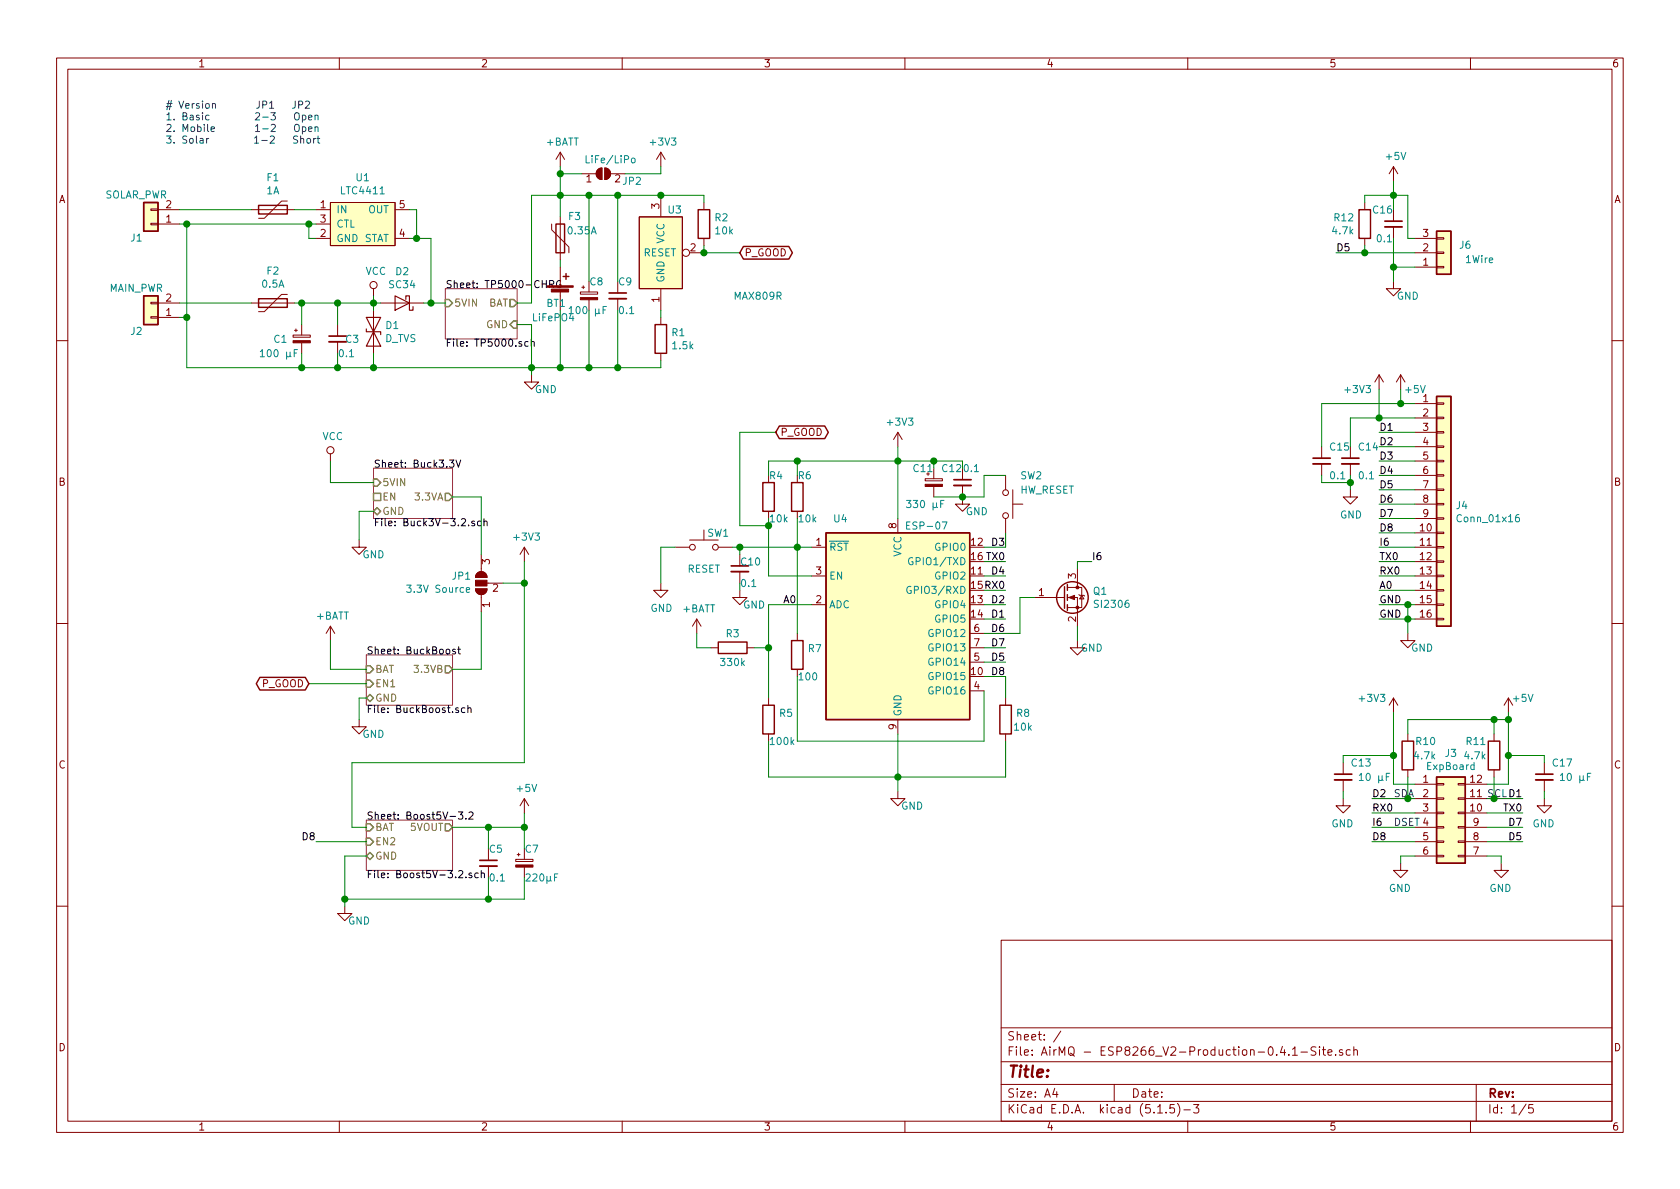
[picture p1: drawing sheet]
<svg xmlns="http://www.w3.org/2000/svg" width="297mm" height="210mm" viewBox="0 0 297 210" stroke-linecap="round" stroke-linejoin="round" font-family="sans-serif">
<g fill="none" stroke="#840000" stroke-width=".18">
<path d="M10 10.3h277v189.9h-277zM12 12.2h273v186.1h-273zM60 10.3v1.9M110 10.3v1.9M160 10.3v1.9M210 10.3v1.9M260 10.3v1.9M26.7 37h1.2v.2h-1.2zM26.7 39.5h1.2v.2h-1.2zM27.9 37.1h3.8M27.9 39.6h3.8M44.4 37.1h7.7"/>
<path d="M50.8 35.6h-1l-3.1 3h-1M55.9 37.1h2.5M55.9 39.6h2.5M58.4 35.8h11.4v7.6h-11.4zM69.8 37.1h2.6M97.5 39.6v1l3.1 3.1v1M99.1 26.9v2.6M99.1 38.3v7.7M99.1 26.9l-.8 1.3M99.1 26.9l.7 1.3M102.9 30.7h2.5M105.6 30.1l.5-.3 .3-.1v2a1.03 1.03 0 0 1-.9-.5 1.03 1.03 0 0 1 .1-1.1z"/>
<path d="M106.9 29.7a1.02 1.02 0 0 1 1 1 1.02 1.02 0 0 1-1 1zM107.9 30.7h2.6M113 38.3h7.6v12.7h-7.6zM116.8 26.9l-.7 1.3M116.8 26.9v2.6M116.8 34.5v3.8M116.8 26.9l.8 1.3M124.5 35.8v1.3M241.3 35.8v1.3M246.4 29.5v2.5M246.4 37.1v2M246.4 29.5l-.8 1.2"/>
<path d="M246.4 29.5l.7 1.2M26.7 53.5h1.2v.2h-1.2zM26.7 56h1.2v.3h-1.2zM27.9 56.1h3.8M27.9 53.6h3.8M44.4 53.6h7.7M50.8 52.1h-1l-3.1 3h-1M51.8 59.3h3.1v.3h-3.1zM52.1 58.4h.5M52.3 58.2v.5M53.3 57.4v1.9M55.9 42.2h2.5"/>
<path d="M59.7 57.4v2M66 51v1.3M66 54.9v7.6M67.3 53.6h7.6M69.8 42.2h2.6M99.1 47.2v3.3M99.1 51.6v3.3M102.6 51.6h3.1v.4h-3.1zM102.9 50.8h.5M103.1 50.5v.5M104.1 49.8v1.8M104.1 53v1.9"/>
<path d="M109.2 49.8v2M109.2 52.8v2.1M116.8 51v3.9M116.8 56.1v1.3M121.9 44.7h2.6M124.5 42.2v1.2M241.3 42.2v1.2M246.4 49.8v1.2h-1.3l1.3 1.3 1.2-1.3h-1.2M246.4 40.1v2.1M250.2 42.2h3.8M250.2 44.7h3.8M250.2 47.2h3.8"/>
<path d="M254 42h1.3v.3h-1.3zM254 47.1h1.3v.3h-1.3zM254 44.6h1.3v.2h-1.3zM10 60.2h2M53.3 60.6v1.9M59.7 60.4v2.1M94 66.3v1.3h1.2l-1.2 1.2-1.3-1.2h1.3M116.8 62.5v1.2M158.7 76.4v2.6M158.7 76.4l-.7 1.3M158.7 76.4l.8 1.3M233.7 79v2"/>
<path d="M238.8 79v2M243.8 66.3l-.7 1.3M243.8 66.3v2.5M243.8 66.3l.8 1.3M247.6 66.3l-.7 1.3M247.6 66.3v2.5M247.6 66.3l.8 1.3M250.2 71.4h3.8M250.2 73.9h3.8M250.2 76.4h3.8M250.2 79h3.8M254 78.9h1.3v.2h-1.3z"/>
<path d="M254 76.3h1.3v.3h-1.3zM254 73.8h1.3v.2h-1.3zM254 71.2h1.3v.3h-1.3zM285 60.2h2M58.4 80.3v1.2M63.5 95.5v1.3h1.3l-1.3 1.2-1.3-1.2h1.3M85.1 98v3.1M92.7 96.8l-.8 1.2M92.7 96.8v2.5M92.7 96.8l.8 1.2M119.4 96.8h2.5M121.9 95.5h5.1"/>
<path d="M124.5 93.7v1.8M127 96.8h2.5M130.8 98v2.1M135.9 90.4v1.3M141 90.4v1.3M143.5 96.8h2.5M158.7 91.7v2.5M163.6 84.7h3v.3h-3zM165.1 82.8v1.9M165.1 86v1.9M170.2 85.8v3.3h1.2l-1.2 1.3-1.3-1.3h1.3M170.2 82.8v2"/>
<path d="M177.8 84.1v2.5M177.8 91.7v2.5M179.1 89.1h1.7M179.1 86.6v5.1M233.7 82v2.1M238.8 86.6v1.3h1.2l-1.2 1.2-1.3-1.2h1.3M238.8 82v2.1M250.2 89.1h3.8M250.2 96.8h3.8M250.2 94.2h3.8M250.2 99.3h3.8M250.2 81.5h3.8"/>
<path d="M250.2 84.1h3.8M250.2 86.6h3.8M250.2 91.7h3.8M254 94.1h1.3v.3h-1.3zM254 96.6h1.3v.3h-1.3zM254 99.2h1.3v.2h-1.3zM254 91.6h1.3v.2h-1.3zM254 86.5h1.3v.2h-1.3zM254 83.9h1.3v.3h-1.3zM254 81.4h1.3v.3h-1.3zM254 89h1.3v.3h-1.3zM10 110.3h2"/>
<path d="M58.4 110.7l-.7 1.3M58.4 110.7v2.6M58.4 110.7l.8 1.3M84.1 104.1h2a1.02 1.02 0 0 1-1 1.1 1.02 1.02 0 0 1-1-1.1zM84.3 101.4a1.02 1.02 0 0 1 1.1-.3 1.02 1.02 0 0 1 .7 1h-2zM85.1 105.2v3M86.1 103.1h2.8M116.8 103.1v1.3h1.3l-1.3 1.3-1.2-1.3h1.2M123.2 109.5l-.8 1.2M123.2 109.5v2.5M123.2 109.5l.8 1.2M125.7 114.5h1.3"/>
<path d="M130.8 104.4v1.3h1.3l-1.3 1.2-1.3-1.2h1.3M130.8 101.1v2M132.1 114.5h1.2M141 112v1.3M141 118.4v1.2M143.5 101.8h2.5M143.5 106.9h2.5M171.4 114.5h2.6M171.4 117.1h2.6M171.4 112h2.6M182.9 105.7h5.3M188.7 105.7h1.8v5"/>
<path d="M188.7 103.9h2.6v3.5h-2.6M190.5 113.3v1.2h-1.3l1.3 1.3 1.3-1.3h-1.3M190.5 100.6v3.3M190.8 105.2l.1 .1h.7l.2 .1M191.3 105.3l.3 .6h-.7zM248.9 112v1.3h1.3l-1.3 1.2-1.3-1.2h1.3M250.2 101.8h3.8M250.2 104.4h3.8M250.2 106.9h3.8M250.2 109.5h3.8M254 101.7h1.3v.3h-1.3zM254 104.3h1.3v.2h-1.3z"/>
<path d="M254 106.8h1.3v.3h-1.3zM254 109.3h1.3v.3h-1.3zM285 110.3h2M63.5 127.2v1.3h1.3l-1.3 1.3-1.3-1.3h1.3M135.9 123.4v1.3M135.9 129.8v1.3M158.7 139.9v1.3h1.3l-1.3 1.3-1.2-1.3h1.2M158.7 127.2v2.6M171.4 122.2h2.6M177.8 123.4v1.3M177.8 129.8v1.3M237.5 134.9v2"/>
<path d="M237.5 137.9v2M246.4 123.4l-.8 1.3M246.4 123.4v2.6M246.4 123.4l.7 1.3M248.9 129.8v1.3M248.9 136.1v1.3M250.2 138.7h3.8M254 138.6h1.3v.2h-1.3zM257.8 138.6h1.3v.2h-1.3zM259.1 138.7h3.8M264.2 129.8v1.3M264.2 136.1v1.3"/>
<path d="M266.7 123.4l-.8 1.3M266.7 123.4v2.6M266.7 123.4l.8 1.3M273 134.9v2M273 137.9v2M86.4 150.1v2M86.4 153.2v2M91.2 152h3v.3h-3zM91.4 151.1h.5M91.7 150.9v.5M92.7 141.2v2.6M92.7 150.1v1.9"/>
<path d="M92.7 153.3v1.9M92.7 141.2l-.8 1.3M92.7 141.2l.8 1.3M237.5 141.2v1.3h-1.3l1.3 1.3 1.3-1.3h-1.3M247.6 152.6v1.3h-1.2l1.2 1.3 1.3-1.3h-1.3M250.2 143.8h3.8M250.2 141.2h3.8M250.2 146.3h3.8M250.2 148.8h3.8M250.2 151.4h3.8M254 148.7h1.3v.3h-1.3zM254 151.3h1.3v.2h-1.3z"/>
<path d="M254 146.2h1.3v.2h-1.3zM254 141.1h1.3v.2h-1.3zM254 143.6h1.3v.3h-1.3zM257.8 148.7h1.3v.3h-1.3zM257.8 151.3h1.3v.2h-1.3zM257.8 146.2h1.3v.2h-1.3zM257.8 141.1h1.3v.2h-1.3zM257.8 143.6h1.3v.3h-1.3zM259.1 143.8h3.8M259.1 141.2h3.8M259.1 146.3h3.8M259.1 148.8h3.8"/>
<path d="M259.1 151.4h3.8M265.4 152.6v1.3h-1.2l1.2 1.3 1.3-1.3h-1.3M273 141.2v1.3h-1.2l1.2 1.3 1.3-1.3h-1.3M10 160.2h2M61 160.3v1.2h1.2l-1.2 1.3-1.3-1.3h1.3M177 166.3h108v32h-108zM285 160.2h2M60 198.3v1.9M110 198.3v1.9M160 198.3v1.9M177 194.8h108M177 191.8h108"/>
<path d="M177 187.8h108M177 181.8h108M186.5 192.5l-.4 1h1M186.8 193v1M187.6 182.3l-1.3 2M197 191.8v3M204.7 196.8h.8M206.2 196.7v.1M207.6 195.3h-.7l-.1 .7 .2-.1 .5 .1 .2 .2-.1 .5-.2 .1-.6-.1M208.2 195.1a1.71 1.71 0 0 1 0 2.3M209.3 196.3h1.2M210 198.3v1.9"/>
<path d="M211 195.3h1l-.5 .6 .4 .1v.7l-.2 .1-.7-.1M227.9 186.5v.1M228.5 185.5l.5-.4v1.5M228.5 186.6h.9M230 186h1.2M232.7 185.2l-.6-.1-.3 .3 .1 .3 .7 .3v.5a.62 .62 0 0 1-.8 0M233.3 185.1v.2M233.3 185.6v1M233.8 185.6h.6M234 185.1v1.3l.4 .2M234.8 186.1l.7-.1-.1-.3-.4-.1-.2 .2 .1 .7h.5M236.1 186.5v.1"/>
<path d="M237.4 185.7l-.4-.1-.2 .2 .1 .2 .5 .2v.3h-.6M238.7 185.7l-.4-.1-.3 .3 .1 .6 .2 .1 .4-.1M239.4 185.7l.2-.1 .3 .1 .1 .9M239.4 185.1v1.5M260 198.3v1.9M261 191.8v6.5M269.8 195.2l-1.2 2M271 195.3h-.7v.7l.2-.1 .5 .1 .1 .2-.1 .5-.2 .1-.5-.1"/>
<circle cx="66" cy="50.4" r=".63"/>
<circle cx="121.3" cy="44.7" r=".63"/>
<circle cx="58.4" cy="79.6" r=".63"/>
<circle cx="122.4" cy="96.8" r=".51"/>
<circle cx="126.5" cy="96.8" r=".51"/>
<circle cx="177.8" cy="91.2" r=".51"/>
<circle cx="177.8" cy="87.1" r=".51"/>
</g>
<path d="M78.7 51h12.7v8.9h-12.7zM66 82.8h14v8.9h-14zM64.8 115.8h15.2v8.9h-15.2zM64.8 145h15.2v8.9h-15.2z" fill="none" stroke="#840084" stroke-width=".18"/>
<g fill="none" stroke="#000" stroke-width=".18">
<path d="M93.9 60v1.2M97.2 50.3l.7-.1v-.5l-.7-.1v1.3M97.5 50.3l.4 .6M99.1 49.7a.59 .59 0 0 0-.7 .5 .59 .59 0 0 0 .7 .6l.1-.5h-.3M93.4 60.4h-.4l-.2 .2 .1 .6h.5M93.9 60.5l.2-.1h.3l.1 .8M79.5 81.4h.8l-.5 .4 .4 .2 .1 .4-.3 .2-.5-.1M80.6 81.4l.5 1.2 .4-1.2M82.9 92.9v.1M83.9 92.2l-.3-.1-.2 .2 .1 .2 .4 .1v.3h-.5M85 92.2l-.3-.1-.3 .3 .2 .5h.4M85.6 92.3l.2-.2 .3 .1v.8"/>
<path d="M85.6 91.7v1.3M78.9 114.9l.2-.1 .4 .1v.5l-.1 .2h-.3l-.2-.1zM80.5 114.9l-.3-.1-.2 .2 .1 .2 .4 .1v.3h-.5M80.9 114.8h.5M81.1 114.4v1.1l.3 .1M81.1 125.2h-.4l-.1 .1v.2l.5 .1v.4h-.5M82.2 125.2h-.4l-.2 .2 .1 .6h.5M82.7 125.3l.2-.1h.3l.1 .8M82.7 124.7v1.3M81.1 143.6h.7l-.4 .5 .4 .1v.4l-.2 .3-.5-.2M82.4 144.7v.2M82.4 155.1v.1"/>
<path d="M82.9 143.7l.5-.1 .2 .1v.2v.2l-.7 .8h.7M83.4 154.4h-.3l-.2 .2 .1 .1 .4 .2v.3h-.5M84.6 154.4h-.4l-.3 .2 .2 .6h.5M85.1 154.5l.2-.1h.3v.8M85.1 153.9v1.3"/>
</g>
<g fill="none" stroke="#848400" stroke-width=".25">
<path d="M78.7 53h.7l.6 .6-.6 .6h-.7zM90.2 53h.6l.6 .6-.6 .6h-.6zM90.8 56.8h.6v1.2h-.6l-.6-.6zM66 84.7h.7l.6 .6-.6 .7h-.7zM66 90.4l.7-.6 .6 .6-.6 .7zM66 87.2h1.3v1.3h-1.3zM78.7 87.2h.7l.6 .7-.6 .6h-.7zM64.8 117.7h.6l.6 .7-.6 .6h-.6zM78.7 117.7h.7l.6 .7-.6 .6h-.7zM64.8 120.3h.6l.6 .6-.6 .6h-.6zM64.8 123.4l.6-.6 .6 .6-.6 .7zM64.8 145.7h.6l.6 .6-.6 .6h-.6z"/>
<path d="M64.8 151.4l.6-.7 .6 .7-.6 .6zM64.8 148.2h.6l.6 .6-.6 .7h-.6zM78.7 145.7h.7l.6 .6-.6 .6h-.7z"/>
</g>
<g fill="none" stroke="#840000" stroke-width=".25">
<path d="M25.4 35.8h2.5v5.1h-2.5zM45.7 36.3h5.1v1.5h-5.1zM98.3 39.6h1.5v5.1h-1.5zM123.4 37.1h2.1v5.1h-2.1zM240.3 37.1h2v5.1h-2zM25.4 52.3h2.5v5.1h-2.5zM45.7 52.8h5.1v1.6h-5.1zM99.6 48.9h1M100.1 48.4v1M115.8 57.4h2.1v5.1h-2.1zM131.4 43.6h8.1l.6 1.1-.6 1.1h-8.1l-.6-1.1zM254 40.9h2.5v7.6h-2.5z"/>
<path d="M137.8 75.3h8l.7 1.1-.7 1.2h-8l-.6-1.2zM254 70.1h2.5v40.6h-2.5zM134.9 85.3h2v5.1h-2zM140 85.3h2v5.1h-2zM146 94.2h25.4v33h-25.4zM45.9 119.8h8.1l.6 1.1-.6 1.1h-8.1l-.6-1.1zM127 113.5h5.1v2.1h-5.1zM140 113.3h2v5.1h-2zM188.2 103.8v3.8M188.7 103.4v1M188.7 105.2v1M188.7 106.9v1"/>
<path d="M134.9 124.7h2v5.1h-2zM176.8 124.7h2v5.1h-2zM247.9 131.1h2v5h-2zM254 137.4h5.1v15.2h-5.1zM263.1 131.1h2.1v5h-2.1z"/>
<circle cx="189.6" cy="105.7" r="2.79"/>
</g>
<g fill="#ffffc2" stroke="#ffffc2" stroke-width=".18">
<path d="M25.4 52.3h2.5v5.1h-2.5z"/>
<path d="M254 137.4h5.1v15.2h-5.1z"/>
<path d="M25.4 35.8h2.5v5.1h-2.5z"/>
<path d="M58.4 35.8h11.4v7.6h-11.4z"/>
<path d="M113 38.3h7.6v12.7h-7.6z"/>
<path d="M254 70.1h2.5v40.6h-2.5z"/>
<path d="M146 94.2h25.4v33h-25.4z"/>
<path d="M254 40.9h2.5v7.6h-2.5z"/>
</g>
<path d="M107.7 52.8h3M244.9 40.1h3M58.2 60.4h3M168.7 85.8h3M232.2 82h3M237.2 82h3.1M129.3 101.1h3M236 137.9h3M271.5 137.9h3.1M84.8 153.2h3.1" fill="none" stroke="#840000" stroke-width=".33"/>
<path d="M244.9 39.1h3M58.2 59.4h3M107.7 51.8h3M168.7 84.8h3M232.2 81h3M237.2 81h3.1M129.3 100.1h3M236 136.9h3M271.5 136.9h3.1M84.8 152.1h3.1" fill="none" stroke="#840000" stroke-width=".3"/>
<g fill="#840000" stroke="#840000" stroke-width=".18">
<path d="M102.6 52.6h3.1v.4h-3.1z"/>
<path d="M189 105.7l1-.4v.7z"/>
<path d="M91.2 153h3v.3h-3z"/>
<path d="M105.6 30.1l.5-.3 .3-.1v2a1.03 1.03 0 0 1-.9-.5 1.03 1.03 0 0 1 .1-1.1z"/>
<path d="M106.9 29.7a1.02 1.02 0 0 1 1 1 1.02 1.02 0 0 1-1 1z"/>
<path d="M84.1 104.1h2a1.02 1.02 0 0 1-1 1.1 1.02 1.02 0 0 1-1-1.1z"/>
<path d="M84.3 101.4a1.02 1.02 0 0 1 1.1-.3 1.02 1.02 0 0 1 .7 1h-2z"/>
<path d="M84.1 102.6h2v1h-2z"/>
<path d="M96.8 50.5h4.5v.3h-4.5z"/>
<path d="M97.5 51.1h3v.5h-3z"/>
<path d="M51.8 60.2h3.1v.4h-3.1z"/>
<path d="M163.6 85.6h3v.4h-3z"/>
<circle cx="190.5" cy="107.4" r=".25"/>
<circle cx="190.5" cy="103.9" r=".25"/>
</g>
<g fill="none" stroke="#008484" stroke-width=".18">
<path d="M111.7 28.1l.2-.1 .3 .1 .1 .5-.1 .1-.3 .1-.2-.1zM100.6 54.6l.4-.4v1.3M107.2 54.2h-.6v1.3M46 62.2l.4-.4v1.3M46 63.1h.8M52.6 61.8h-.6v1.3M160.3 92.9h.4M160.9 92.3h-.6v1.3h.6M161.4 98.7a.59 .59 0 0 0-.8 .5 .59 .59 0 0 0 .8 .6v-.5h-.2M166.9 88.5h-.6v1.3M268.6 91l-.4 .1a.87 .87 0 0 0 0 1.2l.4-.2v-.5l-.4-.1-.3 .2M82.4 104.3l.6-.1v-.2l-.4-.1-.2 .2 .1 .6h.5"/>
<path d="M161.1 103.8a.59 .59 0 0 0-.8 .5 .59 .59 0 0 0 .8 .6v-.5h-.2"/>
</g>
<path d="M64.8 56.1h2.5l-1.3 2.6zM64.8 58.2v.5h2.5v.5M66 58.7l1.3 2.5h-2.5zM69.8 52.3l2.6 1.3-2.6 1.3zM71.8 53v-.7h.6v2.6h.6v-.7" fill="none" stroke="#840000" stroke-width=".2"/>
<g fill="none" stroke="#008400" stroke-width=".18">
<path d="M31.7 39.6h24.2M31.7 37.1h12.7M33 39.6v25.4h83.8v-1.3M52.1 37.1h3.8M54.6 39.6v2.6h1.3M72.4 37.1h1.3v5.1M99.1 29.5v8.8M99.1 30.7h3.8M104.1 34.5v15.3M109.2 34.5v15.3M116.8 29.5v1.2h-6.3M124.5 35.8v-1.3h-30.5v19.1h-2.6"/>
<path d="M241.3 35.8v-1.3h7.6v7.7h1.3M246.4 32v5.1M31.7 53.6h12.7M31.7 56.1h1.3M52.1 53.6h15.2M53.3 53.6v3.8M59.7 53.6v3.8M66 52.3v2.6M72.4 42.2h3.8v11.4M74.9 53.6h3.8M91.4 57.4h2.6v8.9M99.1 46v1.2"/>
<path d="M99.1 54.9v10.1M104.1 54.9v10.1M109.2 54.9v10.1M116.8 54.9v1.2M124.5 43.4v1.3h6.3M236.2 44.7h14M241.3 43.4v1.3M246.4 42.2v7.6M246.4 47.2h3.8M53.3 62.5v2.5M59.7 62.5v2.5M66 62.5v2.5"/>
<path d="M137.2 76.4h-6.4v16.6h5.1v8.8h7.6M158.7 79v12.7M243.8 76.4h6.4M243.8 79h6.4M243.8 68.8v5.1M247.6 68.8v2.6M250.2 73.9h-11.4v5.1M250.2 71.4h-16.5v7.6M58.4 81.5v3.8h7.6M66 90.4h-2.5v5.1M80 87.9h5.1v10.1M92.7 99.3v35.6h-30.5v11.4h2.6"/>
<path d="M119.4 96.8h-2.6v6.3M129.5 96.8h14M130.8 96.8v1.2M141 81.5v2.6M141 91.7v20.3M165.1 81.5v1.3M170.2 82.8v-1.3h-34.3v2.6M174 99.3h3.8M177.8 94.2v2.6h-3.8M177.8 84.1h-3.8v3.8h-8.9M193 99.3h-2.5v1.3M233.7 84.1v1.2h5.1"/>
<path d="M238.8 84.1v2.5M243.8 96.8h6.4M243.8 81.5h6.4M243.8 84.1h6.4M243.8 86.6h6.4M243.8 89.1h6.4M243.8 91.7h6.4M243.8 94.2h6.4M243.8 99.3h6.4M58.4 113.3v5.1h6.4M85.1 108.2v10.2h-5.1M88.9 103.1h3.8"/>
<path d="M123.2 112v2.5h2.5M133.3 114.5h2.6M141 119.6v11.5h33v-8.9M143.5 106.9h-7.6v16.5M174 119.6h3.8v3.8M174 114.5h3.8M174 109.5h3.8M174 106.9h3.8M174 101.8h3.8M174 104.4h3.8M174 117.1h3.8M182.9 105.7h-2.6v6.3h-6.3"/>
<path d="M190.5 110.7v2.6M243.8 109.5h6.4M243.8 106.9h6.4M243.8 101.8h6.4M243.8 104.4h6.4M248.9 106.9v5.1M54.6 120.9h10.2M64.8 123.4h-1.3v3.8M135.9 131.1v6.3h41.9v-6.3M158.7 129.8v10.1M237.5 139.9v1.3M246.4 126v12.7h3.8"/>
<path d="M246.4 133.6h-8.9v1.3M248.9 137.4v3.8h-6.3M264.2 137.4v3.8h5M264.2 127.2v2.6M266.7 127.2h-17.8v2.6M266.7 133.6h6.3v1.3M266.7 126v12.7h-3.8M273 139.9v1.3M55.9 148.8h8.9M64.8 151.4h-3.8v8.9M80 146.3h12.7M86.4 146.3v3.8"/>
<path d="M86.4 155.2v3.8M92.7 143.8v6.3M92.7 155.2v3.8h-31.7M242.6 146.3h7.6M242.6 148.8h7.6M242.6 143.8h7.6M250.2 151.4h-2.6v1.2M262.9 146.3h6.3M262.9 148.8h6.3M262.9 151.4h2.5v1.2M262.9 143.8h6.3"/>
</g>
<g fill="none" stroke="#0000c2" stroke-width=".18">
<path d="M37.6 18.4l.1-.1 .3 .1 .1 .7M37.6 18.3v.8M47.7 19.1h.7M47.9 19.9h.8l-.4 .5 .3 .1 .1 .5-.3 .2-.5-.1M52.2 17.9v.9a.39 .39 0 0 1-.5 .3M52.8 18.5l.7-.1v-.4l-.2-.1h-.5v1.2M54 18l.5-.1 .2 .3-.8 .9h.8M36.5 24.5v.8M36.9 24.5l-.4 .2M37 20.4h-.4l-.3 .2 .2 .6h.5M37.3 22.8l.6-.1v-.2l-.4-.1-.2 .2 .1 .6h.5M45.2 20.1l.5-.2 .2 .4-.1 .2-.7 .7h.8"/>
<path d="M46.5 20.7h.9M47.8 24.2l.5-.2 .2 .4-.8 .9h.8M48 22.1l.4-.1 .3 .3-.8 1h.8M52.2 20l.2-.1a.44 .44 0 0 1 .5 .5v.6l-.3 .2h-.4a.93 .93 0 0 1 0-1.2zM52.2 22.1l.2-.1a.44 .44 0 0 1 .5 .4v.7l-.3 .2-.4-.1a.93 .93 0 0 1 0-1.1zM52.6 24.1l-.5-.1-.2 .2v.3l.6 .3 .1 .3-.2 .2h-.5M53.2 24.6l.1-.1h.3l.1 .8M53.2 24v1.3M53.5 20.4h.3l.3 .2-.2 .6h-.4M53.5 22.5l.3-.1 .3 .3-.2 .5h-.4M53.5 20.4v1.2M53.5 22.4v1.3"/>
<path d="M54.3 24.6l.2-.1 .4 .1v.5l-.1 .2h-.3l-.2-.1zM54.6 20.8l.6-.1-.1-.3h-.4l-.1 .1v.7h.5M54.6 22.8l.6-.1-.1-.2-.4-.1-.1 .2v.6h.5M55.4 24.5v.8M55.7 20.5l.2-.1h.3v.8M55.7 22.5l.2-.1 .3 .1v.8M55.7 20.4v.8M55.7 22.4v.9M55.8 24.5l-.4 .2M56.1 24.5h.4M56.2 24v1.1l.3 .2"/>
</g>
<g fill="#008400" stroke="#008400" stroke-width=".25">
<circle cx="248.9" cy="141.2" r=".51"/>
<circle cx="116.8" cy="34.5" r=".51"/>
<circle cx="124.5" cy="44.7" r=".51"/>
<circle cx="264.2" cy="141.2" r=".51"/>
<circle cx="264.2" cy="127.2" r=".51"/>
<circle cx="165.1" cy="81.5" r=".51"/>
<circle cx="266.7" cy="127.2" r=".51"/>
<circle cx="246.4" cy="47.2" r=".51"/>
<circle cx="135.9" cy="93" r=".51"/>
<circle cx="170.2" cy="87.9" r=".51"/>
<circle cx="94" cy="65" r=".51"/>
<circle cx="135.9" cy="114.5" r=".51"/>
<circle cx="158.8" cy="137.4" r=".51"/>
<circle cx="266.7" cy="133.6" r=".51"/>
<circle cx="246.4" cy="133.6" r=".51"/>
<circle cx="241.3" cy="44.7" r=".51"/>
<circle cx="54.6" cy="39.6" r=".51"/>
<circle cx="66" cy="65" r=".51"/>
<circle cx="246.4" cy="34.5" r=".51"/>
<circle cx="104.1" cy="34.5" r=".51"/>
<circle cx="53.3" cy="53.6" r=".51"/>
<circle cx="59.7" cy="53.6" r=".51"/>
<circle cx="109.2" cy="65" r=".51"/>
<circle cx="109.2" cy="34.5" r=".51"/>
<circle cx="33" cy="39.6" r=".51"/>
<circle cx="33" cy="56.1" r=".51"/>
<circle cx="53.3" cy="65" r=".51"/>
<circle cx="59.7" cy="65" r=".51"/>
<circle cx="130.8" cy="96.8" r=".51"/>
<circle cx="61" cy="159" r=".51"/>
<circle cx="92.7" cy="103.1" r=".51"/>
<circle cx="247.7" cy="71.4" r=".51"/>
<circle cx="243.8" cy="73.9" r=".51"/>
<circle cx="238.8" cy="85.3" r=".51"/>
<circle cx="248.9" cy="106.9" r=".51"/>
<circle cx="248.9" cy="109.5" r=".51"/>
<circle cx="158.8" cy="81.5" r=".51"/>
<circle cx="92.7" cy="146.3" r=".51"/>
<circle cx="86.4" cy="159" r=".51"/>
<circle cx="141" cy="81.5" r=".51"/>
<circle cx="86.4" cy="146.3" r=".51"/>
<circle cx="99.1" cy="30.7" r=".51"/>
<circle cx="141" cy="96.8" r=".51"/>
<circle cx="76.2" cy="53.6" r=".51"/>
<circle cx="66" cy="53.6" r=".51"/>
<circle cx="73.7" cy="42.2" r=".51"/>
<circle cx="99.1" cy="34.5" r=".51"/>
<circle cx="99.1" cy="65" r=".51"/>
<circle cx="104.1" cy="65" r=".51"/>
</g>
<text font-size="2.8" fill="#840000" x="178" y="190.5">Title:</text>
<g font-size="2.1" fill="#840000">
<text x="178" y="184">Sheet: /</text>
<text x="178" y="186.7">File: AirMQ - ESP8266_V2-Production-0.4.1-Site.sch</text>
<text x="178" y="196.9">KiCad E.D.A. kicad (5.1.5)-3</text>
<text x="178" y="194.1">Size: A4</text>
<text x="200" y="194.1">Date:</text>
<text x="263" y="194.1">Rev:</text>
<text x="263" y="196.9">Id: 1/5</text>
</g>
<g font-size="1.8" fill="#840000">
<text x="35" y="11.9">1</text>
<text x="85" y="11.9">2</text>
<text x="135" y="11.9">3</text>
<text x="185" y="11.9">4</text>
<text x="235" y="11.9">5</text>
<text x="285" y="11.9">6</text>
<text x="10.4" y="35.9">A</text>
<text x="103.7" y="32.3">1</text>
<text x="285.4" y="35.9">A</text>
<text x="29.4" y="39.4">1</text>
<text x="29.4" y="36.8">2</text>
<text x="56.7" y="36.8">1</text>
<text x="56.7" y="41.9">2</text>
<text x="56.7" y="39.4">3</text>
<text x="70.6" y="41.9">4</text>
<text x="70.6" y="36.8">5</text>
<text x="116.6" y="36.9" transform="rotate(-90 116.6 36.9)">3</text>
<text x="251.6" y="41.9">3</text>
<text x="122.1" y="44.4">2</text>
<text x="131.6" y="45.3">P_GOOD</text>
<text x="251.6" y="47">1</text>
<text x="251.6" y="44.4">2</text>
<text x="29.4" y="53.3">2</text>
<text x="116.6" y="53.4" transform="rotate(-90 116.6 53.4)">1</text>
<text x="29.4" y="55.9">1</text>
<text x="251.6" y="71.1">1</text>
<text x="137.9" y="77.1">P_GOOD</text>
<text x="251.6" y="73.7">2</text>
<text x="251.6" y="76.2">3</text>
<text x="251.6" y="78.7">4</text>
<text x="251.6" y="81.3">5</text>
<text x="251.6" y="83.8">6</text>
<text x="10.4" y="85.9">B</text>
<text x="251.6" y="86.4">7</text>
<text x="251.6" y="88.9">8</text>
<text x="285.4" y="85.9">B</text>
<text x="158.5" y="93.4" transform="rotate(-90 158.5 93.4)">8</text>
<text x="251.1" y="94">10</text>
<text x="251.6" y="91.4">9</text>
<text x="86.6" y="99.8" transform="rotate(-90 86.6 99.8)">3</text>
<text x="144.3" y="96.5">1</text>
<text x="144.3" y="101.6">3</text>
<text x="171.8" y="101.6">11</text>
<text x="171.8" y="96.5">12</text>
<text x="251.1" y="96.5">11</text>
<text x="251.1" y="99.1">12</text>
<text x="251.1" y="101.6">13</text>
<text x="86.6" y="107.4" transform="rotate(-90 86.6 107.4)">1</text>
<text x="87.1" y="104.6">2</text>
<text x="144.3" y="106.7">2</text>
<text x="171.8" y="106.7">13</text>
<text x="183.7" y="105.4">1</text>
<text x="190.2" y="102.3" transform="rotate(-90 190.2 102.3)">3</text>
<text x="251.1" y="104.1">14</text>
<text x="251.1" y="106.7">15</text>
<text x="171.8" y="109.2">14</text>
<text x="172.2" y="111.8">6</text>
<text x="190.2" y="110" transform="rotate(-90 190.2 110)">2</text>
<text x="251.1" y="109.2">16</text>
<text x="171.8" y="119.4">10</text>
<text x="172.2" y="116.8">5</text>
<text x="172.2" y="114.3">7</text>
<text x="46.3" y="121.5">P_GOOD</text>
<text x="172.2" y="121.9">4</text>
<text x="158.5" y="129" transform="rotate(-90 158.5 129)">9</text>
<text x="10.4" y="135.9">C</text>
<text x="285.4" y="135.9">C</text>
<text x="251.6" y="138.4">1</text>
<text x="251.6" y="141">2</text>
<text x="251.6" y="143.5">3</text>
<text x="260" y="143.5">10</text>
<text x="260" y="138.4">12</text>
<text x="251.6" y="148.6">5</text>
<text x="260.5" y="148.6">8</text>
<text x="260.5" y="146">9</text>
<text x="251.6" y="151.1">6</text>
<text x="260.5" y="151.1">7</text>
<text x="10.4" y="185.9">D</text>
<text x="285.4" y="185.9">D</text>
<text x="35" y="199.9">1</text>
<text x="85" y="199.9">2</text>
<text x="135" y="199.9">3</text>
<text x="185" y="199.9">4</text>
<text x="235" y="199.9">5</text>
<text x="285" y="199.9">6</text>
</g>
<g font-size="1.8" fill="#0000c2">
<text x="29.2" y="19.2"># Version</text>
<text x="29.2" y="21.3">1. Basic</text>
<text x="29.2" y="23.3">2. Mobile</text>
<text x="43.9" y="23.3">Open</text>
<text x="44.6" y="19.2">JP2</text>
<text x="29.2" y="25.4">3. Solar</text>
<text x="43.3" y="25.4">Short</text>
<text x="246.4" y="141">SDA</text>
<text x="260" y="141">11 SCL D1</text>
<text x="246.4" y="146">DSET 4</text>
</g>
<g font-size="1.8" fill="#008484">
<text x="96.6" y="25.7">+BATT</text>
<text x="104" y="28.9">LiFe/LiPo</text>
<text x="115.1" y="25.7">+3V3</text>
<text x="245.2" y="28.3">+5V</text>
<text x="18.5" y="35.1">SOLAR_PWR</text>
<text x="47.1" y="34.4">1A</text>
<text x="47.2" y="32">F1</text>
<text x="60.5" y="34.4">LTC4411</text>
<text x="63" y="32">U1</text>
<text x="108.7" y="32.3">2 JP2</text>
<text x="59.4" y="37.7">IN</text>
<text x="59.4" y="40.3">CTL</text>
<text x="65.1" y="37.7">OUT</text>
<text x="100.5" y="41.4">0.35A</text>
<text x="100.6" y="38.9">F3</text>
<text x="118.2" y="37.8">U3</text>
<text x="126.4" y="39.1">R2</text>
<text x="126.6" y="41.4">10k</text>
<text x="235.7" y="41.4">4.7k</text>
<text x="236" y="39.1">R12</text>
<text x="242.8" y="37.8">C16</text>
<text x="23.2" y="42.7">J1</text>
<text x="59.4" y="42.8">GND STAT</text>
<text x="113.7" y="45.3">RESET</text>
<text x="117.5" y="43.1" transform="rotate(-90 117.5 43.1)">VCC</text>
<text x="243.6" y="42.8">0.1</text>
<text x="258.1" y="44">J6</text>
<text x="259.2" y="46.5">1Wire</text>
<text x="19.3" y="51.6">MAIN_PWR</text>
<text x="46.4" y="50.9">0.5A</text>
<text x="47.2" y="48.6">F2</text>
<text x="64.6" y="48.6">VCC</text>
<text x="68.9" y="51">SC34</text>
<text x="70" y="48.7">D2</text>
<text x="104.3" y="50.5">C8</text>
<text x="109.4" y="50.5">C9</text>
<text x="117.5" y="50" transform="rotate(-90 117.5 50)">GND</text>
<text x="130" y="53">MAX809R</text>
<text x="247" y="53">GND</text>
<text x="23.2" y="59.2">J2</text>
<text x="68.2" y="58.2">D1</text>
<text x="94.3" y="56.8">LiFePO4</text>
<text x="96.6" y="54.3">BT1</text>
<text x="101.1" y="55.5">100 µF</text>
<text x="109.6" y="55.5">0.1</text>
<text x="118.8" y="59.5">R1</text>
<text x="46.5" y="63.2">100 µF</text>
<text x="48.5" y="60.6">C1</text>
<text x="60" y="63.2">0.1</text>
<text x="61.2" y="60.6">C3</text>
<text x="68" y="60.5">D_TVS</text>
<text x="119" y="61.8">1.5k</text>
<text x="94.6" y="69.5">GND</text>
<text x="237.9" y="69.5">+3V3</text>
<text x="248.6" y="69.5">+5V</text>
<text x="57" y="77.8">VCC</text>
<text x="157" y="75.3">+3V3</text>
<text x="161.6" y="83.5">C11</text>
<text x="166.6" y="83.5">C12</text>
<text x="170.5" y="83.5">0.1</text>
<text x="235.2" y="79.7">C15</text>
<text x="240.3" y="79.7">C14</text>
<text x="136.1" y="84.8">R4</text>
<text x="141.2" y="84.8">R6</text>
<text x="160.8" y="89.8">330 µF</text>
<text x="180.3" y="87.3">HW_RESET</text>
<text x="180.4" y="84.8">SW2</text>
<text x="235.3" y="84.8">0.1</text>
<text x="240.4" y="84.8">0.1</text>
<text x="91" y="95.6">+3V3</text>
<text x="125.1" y="94.9">SW1</text>
<text x="141.3" y="92.4">10k</text>
<text x="147.5" y="92.4">U4</text>
<text x="160.8" y="93.6">ESP-07</text>
<text x="170.8" y="91.1">GND</text>
<text x="236.9" y="91.7">GND</text>
<text x="257.5" y="90">J4</text>
<text x="257.9" y="92.3">Conn_01x16</text>
<text x="64.1" y="98.7">GND</text>
<text x="121.5" y="101.3">RESET</text>
<text x="131.1" y="100">C10</text>
<text x="146.6" y="97.4">RST</text>
<text x="159.4" y="98.5" transform="rotate(-90 159.4 98.5)">VCC</text>
<text x="161.5" y="99.9">GPIO1/TXD</text>
<text x="165.5" y="97.4">GPIO0</text>
<text x="72.5" y="104.8">3.3V Source</text>
<text x="80" y="102.5">JP1</text>
<text x="131.4" y="107.6">GND</text>
<text x="146.6" y="107.6">ADC</text>
<text x="146.6" y="102.5">EN</text>
<text x="161.3" y="105">GPIO3/RXD</text>
<text x="165.5" y="102.5">GPIO2</text>
<text x="165.5" y="107.6">GPIO4</text>
<text x="193.3" y="105.2">Q1</text>
<text x="193.8" y="107.5">SI2306</text>
<text x="55.9" y="109.6">+BATT</text>
<text x="115" y="108.2">GND</text>
<text x="120.7" y="108.3">+BATT</text>
<text x="128.4" y="112.7">R3</text>
<text x="164.5" y="112.6">GPIO12</text>
<text x="165.5" y="110.1">GPIO5</text>
<text x="127.6" y="117.8">330k</text>
<text x="143" y="115.3">R7</text>
<text x="164.5" y="117.7">GPIO14</text>
<text x="164.5" y="115.2">GPIO13</text>
<text x="191.1" y="115.2">GND</text>
<text x="249.5" y="115.2">GND</text>
<text x="141.4" y="120.3">100</text>
<text x="164.5" y="120.3">GPIO15</text>
<text x="164.5" y="122.8">GPIO16</text>
<text x="240.5" y="124.1">+3V3</text>
<text x="267.6" y="124.1">+5V</text>
<text x="64.1" y="130.5">GND</text>
<text x="136.3" y="131.7">100k</text>
<text x="137.9" y="126.8">R5</text>
<text x="159.4" y="126.7" transform="rotate(-90 159.4 126.7)">GND</text>
<text x="179.4" y="129.2">10k</text>
<text x="179.8" y="126.8">R8</text>
<text x="250.4" y="131.7">R10</text>
<text x="259.3" y="131.7">R11</text>
<text x="239" y="135.6">C13</text>
<text x="250.2" y="134.3">4.7k</text>
<text x="252.4" y="136.2">ExpBoard</text>
<text x="255.6" y="133.9">J3</text>
<text x="259.1" y="134.3">4.7k</text>
<text x="274.6" y="135.6">C17</text>
<text x="91.5" y="140">+5V</text>
<text x="159.3" y="143.2">GND</text>
<text x="240.7" y="138.1">10 µF</text>
<text x="276.3" y="138.1">10 µF</text>
<text x="235.4" y="146.3">GND</text>
<text x="271" y="146.3">GND</text>
<text x="86.6" y="150.8">C5</text>
<text x="86.7" y="155.9">0.1</text>
<text x="92.9" y="150.8">C7</text>
<text x="93.3" y="155.9">220µF</text>
<text x="245.6" y="157.7">GND</text>
<text x="263.3" y="157.7">GND</text>
<text x="61.5" y="163.5">GND</text>
</g>
<g font-size="1.8">
<text x="236.2" y="44.4">D5</text>
<text x="78.7" y="50.9">Sheet: TP5000-CHRG</text>
<text x="78.7" y="61.3">File: TP5000.sch</text>
<text x="243.8" y="76.2">D1</text>
<text x="66" y="82.7">Sheet: Buck3.3V</text>
<text x="243.8" y="83.8">D4</text>
<text x="243.8" y="78.7">D2</text>
<text x="243.8" y="81.3">D3</text>
<text x="243.8" y="86.4">D5</text>
<text x="243.8" y="88.9">D6</text>
<text x="66" y="93.1">File: Buck3V-3.2.sch</text>
<text x="243.8" y="91.4">D7</text>
<text x="243.8" y="94">D8</text>
<text x="171.8" y="99.1">16 TX0</text>
<text x="175.5" y="96.5">D3</text>
<text x="175.5" y="101.6">D4</text>
<text x="193" y="99.1">I6</text>
<text x="243.8" y="101.6">RX0</text>
<text x="243.8" y="96.5">I6</text>
<text x="243.8" y="99.1">TX0</text>
<text x="138.4" y="106.7">A0</text>
<text x="171.8" y="104.1">15 RX0</text>
<text x="175.5" y="106.7">D2</text>
<text x="243.8" y="106.7">GND</text>
<text x="243.8" y="104.1">A0</text>
<text x="175.5" y="109.2">D1</text>
<text x="175.5" y="111.8">D6</text>
<text x="243.8" y="109.2">GND</text>
<text x="64.8" y="115.7">Sheet: BuckBoost</text>
<text x="175.5" y="114.3">D7</text>
<text x="175.5" y="119.4">D8</text>
<text x="175.5" y="116.8">D5</text>
<text x="64.8" y="126.1">File: BuckBoost.sch</text>
<text x="242.6" y="143.5">RX0</text>
<text x="242.6" y="141">D2</text>
<text x="266" y="143.5">TX0</text>
<text x="53.6" y="148.6">D8</text>
<text x="64.8" y="144.9">Sheet: Boost5V-3.2</text>
<text x="242.6" y="146">I6</text>
<text x="242.6" y="148.6">D8</text>
<text x="267" y="148.6">D5</text>
<text x="267" y="146">D7</text>
<text x="64.8" y="155.3">File: Boost5V-3.2.sch</text>
</g>
<g font-size="1.8" fill="#848400">
<text x="80.3" y="54.2">5VIN</text>
<text x="86" y="58">GND</text>
<text x="86.3" y="54.2">BAT</text>
<text x="67.6" y="86">5VIN</text>
<text x="67.6" y="88.5">EN</text>
<text x="73.6" y="88.5">3.3VA</text>
<text x="67.6" y="91.1">GND</text>
<text x="66.3" y="119">BAT</text>
<text x="73.6" y="119">3.3VB</text>
<text x="66.3" y="121.5">EN1</text>
<text x="66.3" y="124.1">GND</text>
<text x="66.3" y="146.9">BAT</text>
<text x="66.3" y="149.5">EN2</text>
<text x="72.6" y="146.9">5VOUT</text>
<text x="66.3" y="152">GND</text>
</g>
<g font-size="1.8" fill="#008400">
<text x="136.2" y="92.4">10k</text>
<text x="131.2" y="103.8">0.1</text>
</g>
</svg>
